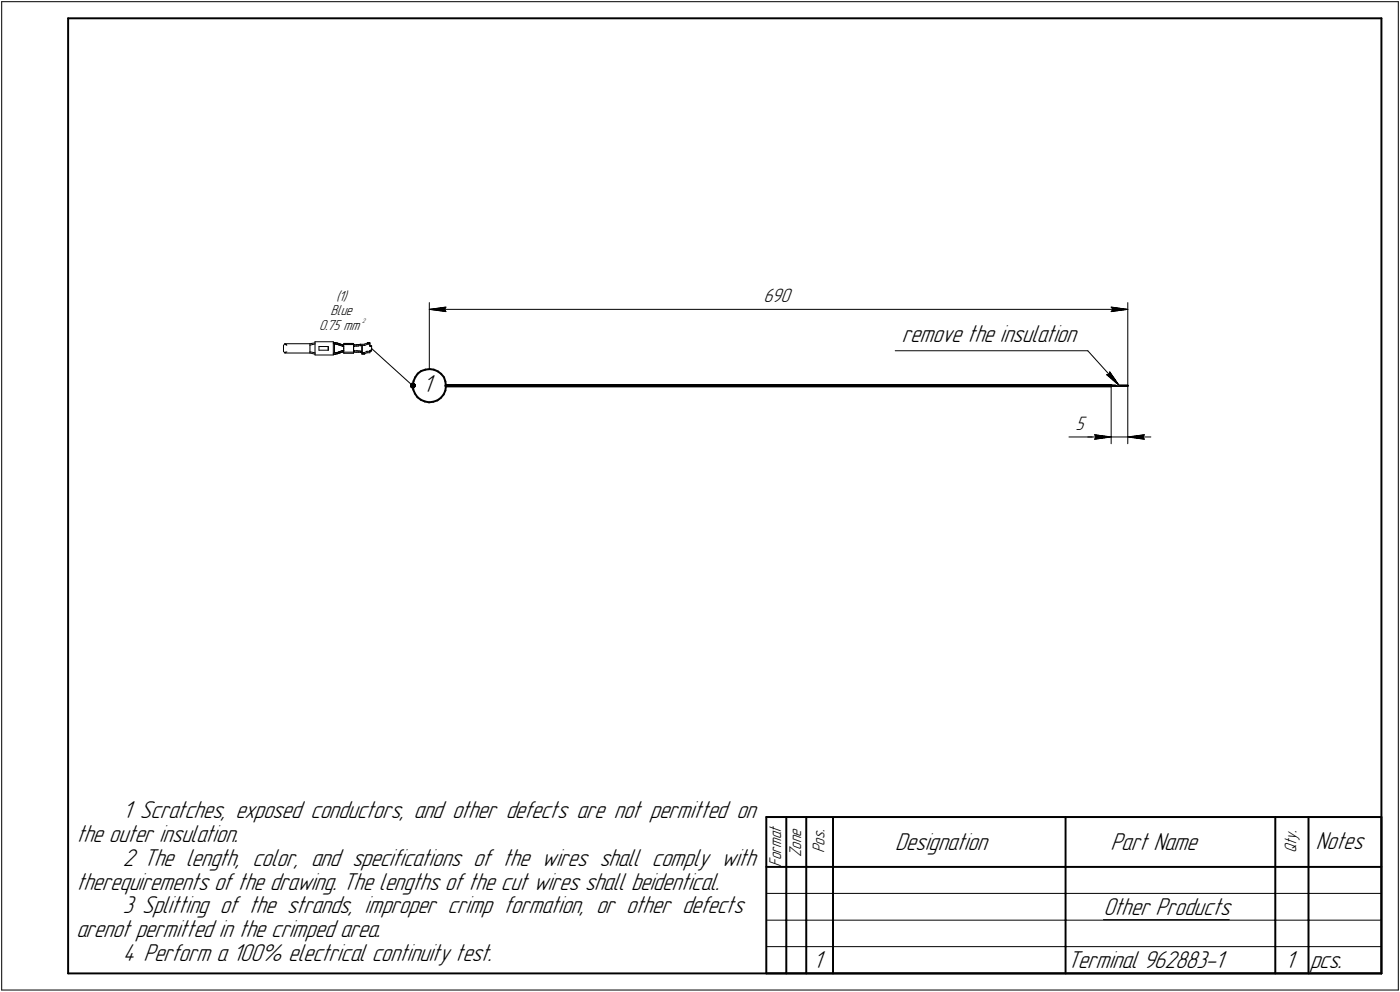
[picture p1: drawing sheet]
<svg xmlns="http://www.w3.org/2000/svg" width="421mm" height="298mm" viewBox="0 0 421 298" stroke-linecap="round" stroke-linejoin="round" font-family="sans-serif">
<path d="M134.1 115.9h200.1z" fill="none" stroke="#000" stroke-width="1"/>
<g fill="none" stroke="#000" stroke-width=".59">
<path d="M20.5 5.5v287zM20.5 5.5h395zM415.5 5.5v287zM124.1 115.8l.2 1.3zM124.3 117.1l.5 1.2zM124.4 114.6l-.3 1.2zM124.8 118.3l.8 1.1zM124.9 113.4l-.5 1.2zM125.6 119.4l1 .7zM125.6 112.3l1.1-.8zM125.6 112.3l-.7 1.1zM126.7 111.5l1.2-.4z"/>
<path d="M127.9 111.1l1.3-.2zM129.2 110.9l1.3 .2zM130.5 111.1l1.2 .5zM131.7 111.6l1 .8zM132.7 112.4l.8 1zM133.4 118.5l-.8 1zM133.5 113.4l.4 1.2zM133.9 117.3l-.5 1.2zM133.9 114.6l.2 1.3zM134.1 116.1l-.2 1.2zM134.1 115.9v.2zM126.6 120.1l1.2 .5z"/>
<path d="M127.8 120.7l1.2 .2zM129 120.9l1.3-.2zM130.3 120.7l1.3-.4zM131.6 120.3l1-.8zM230.5 245.5v47zM230.5 245.5h185zM236.5 245.5v15zM242.5 245.5v15zM250.5 245.5v15zM320.5 245.5v15zM383.5 245.5v15zM393.5 245.5v15z"/>
<path d="M415.5 245.5v47zM230.5 260.5h185zM236.5 260.5v8zM236.5 268.5v8zM236.5 276.5v8zM242.5 260.5v8zM242.5 268.5v8zM242.5 276.5v8zM250.5 260.5v8zM250.5 268.5v8zM250.5 276.5v8zM320.5 260.5v8z"/>
<path d="M320.5 268.5v8zM320.5 276.5v8zM383.5 260.5v8zM383.5 268.5v8zM383.5 276.5v8zM393.5 260.5v8zM393.5 268.5v8zM393.5 276.5v8zM20.5 292.5h395zM230.5 292.5h185zM236.5 284.5v8zM242.5 284.5v8z"/>
<path d="M250.5 284.5v8zM320.5 284.5v8zM383.5 284.5v8zM393.5 284.5v8z"/>
</g>
<g fill="none" stroke="#000" stroke-width=".3">
<path d="M.5 .5v297zM.5 .5h420zM420.5 .5v297zM129.1 90.9v20zM129.1 93l5-.7zM129.1 93h210.1zM129.1 93l5 .6zM133.7 93l.4 .6zM134.1 92.3l-.4 .7zM334.2 92.3l5 .7zM334.2 92.3l.5 .7zM334.2 93.6l5-.6z"/>
<path d="M334.7 93l-.5 .6zM339.2 90.9v25zM85.3 103.8v1.8zM85.3 105.6l.3 .4zM85.7 106h.1M85.6 106l.2 .1zM85.6 103.4l.2-.1zM85.6 103.4l.3 .1zM85.6 103.4l-.3 .4zM85.8 103.3h7.4zM85.8 106.1h7.4zM85.8 105.9h.1"/>
<path d="M85.9 105.9h.1M85.9 103.5h.1M85.9 105.8h.1M86 105.8h.1M86 103.5h.1M86 103.6h.1M86 105.8l.3-.1zM86.1 103.6h.1M86.2 103.6h.1M93.2 105.7l1.5 .3zM93.2 103.7v2zM93.2 103.3l1.5-.3z"/>
<path d="M93.2 103.7l1.5-.3zM93.2 106.1l1.5 .3zM93.2 105.7v.4zM93.2 103.3v.4zM94.7 102.7v.4zM94.7 106.3v.4zM94.7 103.1v3.2zM94.7 102.7h5.5zM94.7 106.7h5.5zM95.9 104.1v1.1zM95.9 105.2h2.8zM95.9 104.1h2.8z"/>
<path d="M98.7 104.1v1.1zM100.2 106.3v.4zM100.2 103h.3zM100.2 103.1v3.2zM100.2 102.7v.4zM100.2 106.1h.3zM100.2 106.5h.3zM100.2 103.3h.3zM100.6 106.5h.1M100.6 103h.1M100.6 106.1h.1M100.6 103.3h.1"/>
<path d="M100.6 103.3v.2zM100.6 103h.3zM100.6 104.7v1.2zM100.6 106.1h.3zM100.6 103.5v1.2zM100.6 105.9v.2zM100.6 106.5h.2zM100.6 103.3h.2zM100.8 103.4h.1M100.9 106.4h.1M100.9 103.4h.1M100.8 106.4h.1"/>
<path d="M100.9 103h.1M100.9 106.1h.1M100.9 106h.1M101 106.4h.1M101 103.4h.1M101.1 103.4h.1M101 103h.1M101 106h.2zM101.2 106.3h.1M101.2 103.4h.1M101.1 106.3h.1M101.1 103h.2z"/>
<path d="M101.2 106h.1M101.2 103.5h.1M101.2 106.3h.1zM101.2 103.5h.1zM101.3 103h.1M101.3 106h.1M101.4 106.3h.1M101.4 103.5h.1M101.3 105.9h.1M101.5 106.3h.1M101.5 103.5h.1M101.4 103.1h.1"/>
<path d="M101.4 105.9h.1M101.5 103.1h.1M101.5 105.9h.1M101.6 106.3h.1M101.6 103.5h.1M101.7 106.3h.1M101.7 103.5h.1M101.6 103.1h.1M101.6 105.9h.1M101.8 106.2h.1M101.8 103.6h.1M101.7 106.2h.1"/>
<path d="M101.7 103.2h.1M101.7 105.8h.1M101.8 103.2h.1M101.8 105.8h.1M101.9 106.2h.1M101.9 103.6h.1M101.9 103.2h.1M101.9 103.3h.1M101.9 105.8h.1M101.9 105.7h.1M102 103.6h.1M102 106.1h.1"/>
<path d="M102 103.3h.1M102 105.7h.1M102.1 106.1h.1M102.1 103.7h.1M102.2 106.1h.1M102.2 103.7h.1M102.1 103.3h.1M102.1 105.7h.1M102.3 103.7h.1M102.2 103.4h.1M102.2 105.7h.1M102.3 106h.1"/>
<path d="M102.3 103.4h.1M102.3 105.7h.1M102.4 106h.1M102.4 103.8h.1M102.4 103.4h.1M102.4 105.6h.1M102.5 105.9h.1M102.5 103.9h.1M102.4 105.9h.1M102.4 103.5h.1M102.5 103.5h.1M102.5 105.6h.1"/>
<path d="M102.6 105.9h.1M102.6 103.9h.1M102.6 103.5h.1M102.6 105.5h.1M102.6 105.9l.3-.1zM102.6 103.9l.3 .1zM102.7 103.5h.1M102.7 105.5h.1M102.8 103.5h.1M102.8 105.4h.1M103 105.8h.1M103 104h.1"/>
<path d="M102.9 105.4h.1M102.9 103.6h.1M103 105.7h.1M103 104.1h.1M103 105.4h.1M103 103.6h.1M103 105.3h.1M103.1 105.7h.1M103.1 104.1h.1M103.2 105.7h.1M103.2 104.1h.1M103.1 105.3h.1"/>
<path d="M103.1 103.6h.1M103.1 103.7h.1M103.3 105.7h.1M103.3 104.1h.1M103.2 105.3h.1M103.2 103.7h.1M103.3 105.3h.1M103.3 103.7h.1M103.3 103.6h.1M103.4 105.7h.1M103.4 104.1h.1M103.4 103.2h2.9z"/>
<path d="M103.4 104.8v.3zM103.4 105.3h.1M103.4 104.1v.3zM103.4 103.5v.6zM103.4 104.4v.2zM103.4 104.7h.1M103.4 105.8v.4zM103.4 106.2h2.9zM103.4 104.6v.1zM103.4 105.4v.4zM103.4 105.1v.1zM103.4 105.2v.2z"/>
<path d="M103.4 105.8h2.9zM103.4 103.2v.3zM103.4 103.5h2.9zM106.4 105.8h.1M106.4 104h.1M106.3 103.2v.3zM106.3 105.8v.4zM106.3 103.5h.1M106.3 103.6h.1M106.3 105.2v.2zM106.3 105.4h.1M106.3 104v.1z"/>
<path d="M106.3 104.1h.1M106.3 104.2h.1M106.3 104.3h.1M106.3 104.4h.1M106.3 104.5h.1M106.3 104.6h.1M106.3 104.7h.1M106.3 104.8h.1M106.3 104.9h.1M106.3 105h.1M106.3 105.1h.1M106.3 105.2h.1"/>
<path d="M106.3 103.5v.5zM106.3 105.4v.4zM106.5 105.7h.1M106.5 104.1h.1M106.4 105.7h.1M106.4 104.1h.1M106.4 103.6h.1M106.4 105.4h.1M106.5 103.6h.1M106.5 105.4h.1M106.6 105.7h.1M106.6 104.1h.1"/>
<path d="M106.7 105.7h.1M106.7 104.1h.1M106.6 103.6h.1M106.6 105.4h.1M106.7 103.6l.6-.1zM106.7 105.4h.6zM106.7 105.7l.1 .1zM106.7 104.1l.1-.1zM106.8 105.8h.3zM106.8 104h.3zM107.2 105.8h.1M107.2 104h.1"/>
<path d="M107.3 105.8h.1M107.3 104h.1M107.3 103.5h.1M107.3 105.4h.1M107.3 105.8h.1zM107.3 104h.1zM107.4 103.5h.1M107.4 105.4h.1M107.4 103.5h.3zM107.4 105.4l.3 .1zM107.4 105.8h.3zM107.4 104h.3z"/>
<path d="M107.8 105.8h.1M107.8 104h.1M107.7 103.5h.2zM107.7 105.5h.2zM107.9 105.8h.1M107.9 103.5h.1M107.9 105.5h.1M107.9 103.9h.1M107.9 105.8l.6 .1zM107.9 103.9h.6zM107.9 105.5h.2zM108 103.5h.3z"/>
<path d="M108.1 105.5h.2zM108.3 103.5h.2zM108.3 105.5l.2 .1zM108.5 103.9l.4-.1zM108.5 105.9h.1M108.5 105.6v.3zM108.5 103.5v.4zM108.5 105.6h.1M108.5 103.5h.4zM108.6 105.9h.1M108.6 106h.1M108.6 105.6h.1"/>
<path d="M108.7 106h.1M108.8 106h.1M108.7 105.6h.1M108.9 106.1h.1M108.8 105.6h.1M108.8 105.7h.1M108.9 105.7v.3zM108.9 103.5h.7zM108.9 103.8h.7zM108.9 105.7h.1M108.9 105.6h.1M108.9 105.5h.1"/>
<path d="M108.9 105.4h.1M108.9 105.3h.1M108.9 105.2h.1M108.9 105.1h.1M108.9 105h.1M108.9 104.9h.1M108.9 104.8h.1M108.9 104.7h.1M108.9 104.6h.1M108.9 104.5h.1M108.9 104.4h.1M108.9 104.3h.1"/>
<path d="M108.9 104.2h.1M108.9 104.1h.1M108.9 104h.1M108.9 103.9h.1M108.9 106.3h.1M108.9 106v.4zM108.9 106h.2zM109 106.3h.1M108.9 106.4h.6zM109.1 106.1h.1M109 106.1h.1M109 106.2h.1"/>
<path d="M109.1 106h.3zM109.1 106h.1M109.4 106.1h.1M109.4 106h.2zM109.5 106.2h.1M109.6 106.4h.1M109.5 106.4h.1M109.5 106.3h.1M109.6 103.8h.1zM109.6 106l.7-.4zM109.6 103.5l.1-.1zM109.6 106.4l.7-.4z"/>
<path d="M109.7 103.8l.9-.4zM109.7 103.4l.9-.4zM110.3 106h.2zM110.3 105.6h.2zM110.5 105.6h.8zM110.5 106h.8zM110.6 103.4h.1zM110.7 103.2h.1M110.6 103h.6zM110.6 103h.1M110.6 103.2h.1M110.6 103.1h.1"/>
<path d="M110.7 103.4h.1M110.7 103.3h.1M110.7 103.4h.4zM111.1 103.4h.2zM111.1 103.3h.1M111.3 103h.1M111.2 103v.1zM111.2 103.1h.1M111.2 103.2h.1M111.3 104.1h.1M111.3 105.6v.4zM111.3 105.4v.2z"/>
<path d="M111.3 103.7h.1M111.3 103.8h.1M111.3 105.6h.1M111.3 103.8v.2zM111.3 103v.4zM111.3 103.4v.4zM111.3 105.4h.1M111.3 105.3h.1M111.4 104.1h.1M111.4 105.5h.1M111.3 103.9h.1M111.3 105.5h.1"/>
<path d="M111.4 104.1h.4zM111.4 105.5h.4zM111.4 103.9h.4zM111.4 105.2h.4zM111.4 105.3h.1M111.8 103.9v.2zM111.8 104.1v1.1zM111.8 105.2v.3zM111.8 104.7l12.3 11.2zM269.2 105.4h58zM327.2 105.4l9.4 10.5zM332.8 112.6l3.8 3.3z"/>
<path d="M332.8 112.6l.8-.1zM333.8 111.8l2.8 4.1zM333.8 111.8l-.2 .7zM334.2 115.9v17.4zM339.2 115.9v17.4zM321.5 131.3h7.7zM327.2 131.3h7zM329.2 131.3h5zM329.2 130.6l5 .7zM329.2 130.6l.5 .7zM329.2 132l5-.7zM329.7 131.3l-.5 .7z"/>
<path d="M334.2 131.3h5zM339.2 131.3l5-.7zM339.2 131.3l5 .7zM339.2 131.3h6.9zM343.7 131.3l.5 .7zM344.2 130.6l-.5 .7zM230.5 268.5h6zM230.5 276.5h6zM236.5 268.5h6zM236.5 276.5h6zM242.5 268.5h8zM242.5 276.5h8z"/>
<path d="M250.5 268.5h70zM250.5 276.5h70zM320.5 268.5h63zM320.5 276.5h63zM331.9 276.4h37.8zM383.5 268.5h10zM383.5 276.5h10zM393.5 268.5h22zM393.5 276.5h22zM.5 297.5h420zM230.5 284.5h6zM236.5 284.5h6z"/>
<path d="M242.5 284.5h8zM250.5 284.5h70zM320.5 284.5h63zM383.5 284.5h10zM393.5 284.5h22z"/>
</g>
<path d="M334.2 115.9h5z" fill="none" stroke="#000" stroke-width=".76"/>
<g fill="#fff" stroke="#fff" stroke-width=".3">
<path d="M229.6 86.3h9.1zM229.6 86.4h9.1zM229.6 86.4h9.1zM229.6 86.5h9.1zM229.6 86.6h9.1zM229.6 86.7h9.1zM229.6 86.8h9.1zM229.6 86.9h9.1zM229.6 87h9.1zM229.6 87h9.1zM229.6 87.1h9.1zM229.6 87.2h9.1zM229.6 87.3h9.1zM229.6 87.4h9.1zM229.6 87.5h9.1zM229.6 87.5h9.1zM229.6 87.6h9.1zM229.6 87.7h9.1zM229.6 87.8h9.1zM229.6 87.9h9.1zM229.6 88h9.1zM229.6 88.1h9.1zM229.6 88.1h9.1zM229.6 88.2h9.1zM229.6 88.3h9.1zM229.6 88.4h9.1zM229.6 88.5h9.1zM229.6 88.6h9.1zM229.6 88.6h9.1zM229.6 88.7h9.1zM229.6 88.8h9.1zM229.6 88.9h9.1zM229.6 89h9.1zM229.6 89.1h9.1zM229.6 89.2h9.1zM229.6 89.2h9.1zM229.6 89.3h9.1zM229.6 89.4h9.1zM229.6 89.5h9.1zM229.6 89.6h9.1zM229.6 89.7h9.1zM229.6 89.7h9.1zM229.6 89.8h9.1zM229.6 89.9h9.1zM229.6 90h9.1zM229.6 90.1h9.1zM229.6 90.2h9.1zM229.6 90.3h9.1zM229.6 90.3h9.1zM229.6 90.4h9.1zM229.6 90.5h9.1zM229.6 90.6h9.1zM229.6 90.7h9.1zM229.6 90.8h9.1zM229.6 90.8h9.1zM229.6 90.9h9.1zM229.6 91h9.1zM229.6 91.1h9.1zM229.6 91.2h9.1zM229.6 91.3h9.1zM229.6 91.4h9.1zM229.6 91.4h9.1zM229.6 91.5h9.1zM229.6 91.6h9.1zM229.6 91.7h9.1zM229.6 91.8h9.1zM229.6 91.9h9.1z"/>
<path d="M133.9 91.9h.7zM133.2 91.9h1.4zM132.4 92h2.2zM131.7 92.1h2.9zM130.9 92.2h3.7zM130.7 92.3h3.9zM130.6 92.4h4zM130.3 92.5h4.3zM130.1 92.5h4.5zM130 92.6h4.6zM129.7 92.7h4.9zM129.5 92.8h5.1zM129.4 92.9h5.2zM129.1 93h5.5zM129.4 93h5.2zM129.5 93.1h5.1zM129.7 93.2h4.9zM130 93.3h4.6zM130.1 93.4h4.5zM130.3 93.5h4.3zM130.6 93.6h4zM130.7 93.6h3.9zM130.9 93.7h3.7zM131.6 93.8h3zM132.2 93.9h2.4zM132.8 94h1.8zM133.4 94.1h1.2zM134 94.1h.6z"/>
<path d="M333.7 91.9h.7zM333.7 91.9h1.5zM333.7 92h2.3zM333.7 92.1h3zM333.7 92.2h3.7zM333.7 92.3h4zM333.7 92.4h4.1zM333.7 92.5h4.3zM333.7 92.5h4.5zM333.7 92.6h4.7zM333.7 92.7h4.9zM333.7 92.8h5.1zM333.7 92.9h5.3zM333.7 93h5.5zM333.7 93h5.3zM333.7 93.1h5.1zM333.7 93.2h4.9zM333.7 93.3h4.7zM333.7 93.4h4.5zM333.7 93.5h4.3zM333.7 93.6h4.1zM333.7 93.6h4zM333.7 93.7h3.7zM333.7 93.8h3.1zM333.7 93.9h2.5zM333.7 94h1.8zM333.7 94.1h1.2zM333.7 94.1h.6z"/>
<path d="M127.2 112.4h3.9zM127.2 112.4h3.9zM127.2 112.5h3.9zM127.2 112.6h3.9zM127.2 112.7h3.9zM127.2 112.8h3.9zM127.2 112.9h3.9zM127.2 112.9h3.9zM127.2 113h3.9zM127.2 113.1h3.9zM127.2 113.2h3.9zM127.2 113.3h3.9zM127.2 113.4h3.9zM127.2 113.5h3.9zM127.2 113.5h3.9zM127.2 113.6h3.9zM127.2 113.7h3.9zM127.2 113.8h3.9zM127.2 113.9h3.9zM127.2 114h3.9zM127.2 114h3.9zM127.2 114.1h3.9zM127.2 114.2h3.9zM127.2 114.3h3.9zM127.2 114.4h3.9zM127.2 114.5h3.9zM127.2 114.6h3.9zM127.2 114.6h3.9zM127.2 114.7h3.9zM127.2 114.8h3.9zM127.2 114.9h3.9zM127.2 115h3.9zM127.2 115.1h3.9zM127.2 115.1h3.9zM127.2 115.2h3.9zM127.2 115.3h3.9zM127.2 115.4h3.9zM127.2 115.5h3.9zM127.2 115.6h3.9zM127.2 115.7h3.9zM127.2 115.7h3.9zM127.2 115.8h3.9zM127.2 115.9h3.9zM127.2 116h3.9zM127.2 116.1h3.9zM127.2 116.2h3.9zM127.2 116.2h3.9zM127.2 116.3h3.9zM127.2 116.4h3.9zM127.2 116.5h3.9zM127.2 116.6h3.9zM127.2 116.7h3.9zM127.2 116.8h3.9zM127.2 116.8h3.9zM127.2 116.9h3.9zM127.2 117h3.9zM127.2 117.1h3.9zM127.2 117.2h3.9zM127.2 117.3h3.9zM127.2 117.3h3.9zM127.2 117.4h3.9zM127.2 117.5h3.9zM127.2 117.6h3.9zM127.2 117.7h3.9zM127.2 117.8h3.9zM127.2 117.9h3.9zM127.2 117.9h3.9zM127.2 118h3.9zM127.2 118.1h3.9zM127.2 118.2h3.9zM127.2 118.3h3.9zM127.2 118.4h3.9zM127.2 118.4h3.9zM127.2 118.5h3.9zM127.2 118.6h3.9zM127.2 118.7h3.9zM127.2 118.8h3.9zM127.2 118.9h3.9zM127.2 119h3.9zM127.2 119h3.9zM127.2 119.1h3.9zM127.2 119.2h3.9zM127.2 119.3h3.9zM127.2 119.4h3.9z"/>
<path d="M101.1 87h4.1zM101.1 87.1h4.1zM101.1 87.2h4.1zM101.1 87.3h4.1zM101.1 87.4h4.1zM101.1 87.5h4.1zM101.1 87.5h4.1zM101.1 87.6h4.1zM101.1 87.7h4.1zM101.1 87.8h4.1zM101.1 87.9h4.1zM101.1 88h4.1zM101.1 88.1h4.1zM101.1 88.1h4.1zM101.1 88.2h4.1zM101.1 88.3h4.1zM101.1 88.4h4.1zM101.1 88.5h4.1zM101.1 88.6h4.1zM101.1 88.6h4.1zM101.1 88.7h4.1zM101.1 88.8h4.1zM101.1 88.9h4.1zM101.1 89h4.1zM101.1 89.1h4.1zM101.1 89.2h4.1zM101.1 89.2h4.1zM101.1 89.3h4.1zM101.1 89.4h4.1zM101.1 89.5h4.1zM101.1 89.6h4.1zM101.1 89.7h4.1zM101.1 89.7h4.1zM101.1 89.8h4.1zM101.1 89.9h4.1zM101.1 90h4.1zM101.1 90.1h4.1zM101.1 90.2h4.1zM101.1 90.3h4.1zM101.1 90.3h4.1zM101.1 90.4h4.1zM101.1 90.5h4.1zM101.1 90.6h4.1zM101.1 90.7h4.1zM101.1 90.8h4.1zM101.1 90.8h4.1zM101.1 90.9h4.1zM101.1 91h4.1zM101.1 91.1h4.1zM101.1 91.2h4.1zM101.1 91.3h4.1z"/>
<path d="M99.5 91.4h7.3zM99.5 91.4h7.3zM99.5 91.5h7.3zM99.5 91.6h7.3zM99.5 91.7h7.3zM99.5 91.8h7.3zM99.5 91.9h7.3zM99.5 91.9h7.3zM99.5 92h7.3zM99.5 92.1h7.3zM99.5 92.2h7.3zM99.5 92.3h7.3zM99.5 92.4h7.3zM99.5 92.5h7.3zM99.5 92.5h7.3zM99.5 92.6h7.3zM99.5 92.7h7.3zM99.5 92.8h7.3zM99.5 92.9h7.3zM99.5 93h7.3zM99.5 93h7.3zM99.5 93.1h7.3zM99.5 93.2h7.3zM99.5 93.3h7.3zM99.5 93.4h7.3zM99.5 93.5h7.3zM99.5 93.6h7.3zM99.5 93.6h7.3zM99.5 93.7h7.3zM99.5 93.8h7.3zM99.5 93.9h7.3zM99.5 94h7.3zM99.5 94.1h7.3zM99.5 94.1h7.3zM99.5 94.2h7.3zM99.5 94.3h7.3zM99.5 94.4h7.3zM99.5 94.5h7.3zM99.5 94.6h7.3zM99.5 94.7h7.3zM99.5 94.7h7.3zM99.5 94.8h7.3zM99.5 94.9h7.3zM99.5 95h7.3zM99.5 95.1h7.3zM99.5 95.2h7.3zM99.5 95.3h7.3zM99.5 95.3h7.3zM99.5 95.4h7.3zM99.5 95.5h7.3z"/>
<path d="M95.9 95.6h14.4zM95.9 95.7h14.4zM95.9 95.8h14.4zM95.9 95.8h14.4zM95.9 95.9h14.4zM95.9 96h14.4zM95.9 96.1h14.4zM95.9 96.2h14.4zM95.9 96.3h14.4zM95.9 96.4h14.4zM95.9 96.4h14.4zM95.9 96.5h14.4zM95.9 96.6h14.4zM95.9 96.7h14.4zM95.9 96.8h14.4zM95.9 96.9h14.4zM95.9 96.9h14.4zM95.9 97h14.4zM95.9 97.1h14.4zM95.9 97.2h14.4zM95.9 97.3h14.4zM95.9 97.4h14.4zM95.9 97.5h14.4zM95.9 97.5h14.4zM95.9 97.6h14.4zM95.9 97.7h14.4zM95.9 97.8h14.4zM95.9 97.9h14.4zM95.9 98h14.4zM95.9 98h14.4zM95.9 98.1h14.4zM95.9 98.2h14.4zM95.9 98.3h14.4zM95.9 98.4h14.4zM95.9 98.5h14.4zM95.9 98.6h14.4zM95.9 98.6h14.4zM95.9 98.7h14.4zM95.9 98.8h14.4zM95.9 98.9h14.4zM95.9 99h14.4zM95.9 99.1h14.4zM95.9 99.1h14.4zM95.9 99.2h14.4zM95.9 99.3h14.4zM95.9 99.4h14.4zM95.9 99.5h14.4zM95.9 99.6h14.4zM95.9 99.7h14.4zM95.9 99.7h14.4zM95.9 99.8h14.4zM95.9 99.9h14.4zM95.9 100h14.4zM95.9 100.1h14.4zM95.9 100.2h14.4z"/>
<path d="M323.5 124.6h3.7zM323.5 124.7h3.7zM323.5 124.8h3.7zM323.5 124.9h3.7zM323.5 125h3.7zM323.5 125.1h3.7zM323.5 125.1h3.7zM323.5 125.2h3.7zM323.5 125.3h3.7zM323.5 125.4h3.7zM323.5 125.5h3.7zM323.5 125.6h3.7zM323.5 125.6h3.7zM323.5 125.7h3.7zM323.5 125.8h3.7zM323.5 125.9h3.7zM323.5 126h3.7zM323.5 126.1h3.7zM323.5 126.2h3.7zM323.5 126.2h3.7zM323.5 126.3h3.7zM323.5 126.4h3.7zM323.5 126.5h3.7zM323.5 126.6h3.7zM323.5 126.7h3.7zM323.5 126.7h3.7zM323.5 126.8h3.7zM323.5 126.9h3.7zM323.5 127h3.7zM323.5 127.1h3.7zM323.5 127.2h3.7zM323.5 127.3h3.7zM323.5 127.3h3.7zM323.5 127.4h3.7zM323.5 127.5h3.7zM323.5 127.6h3.7zM323.5 127.7h3.7zM323.5 127.8h3.7zM323.5 127.8h3.7zM323.5 127.9h3.7zM323.5 128h3.7zM323.5 128.1h3.7zM323.5 128.2h3.7zM323.5 128.3h3.7zM323.5 128.4h3.7zM323.5 128.4h3.7zM323.5 128.5h3.7zM323.5 128.6h3.7zM323.5 128.7h3.7zM323.5 128.8h3.7zM323.5 128.9h3.7zM323.5 128.9h3.7zM323.5 129h3.7zM323.5 129.1h3.7zM323.5 129.2h3.7zM323.5 129.3h3.7zM323.5 129.4h3.7zM323.5 129.5h3.7zM323.5 129.5h3.7zM323.5 129.6h3.7zM323.5 129.7h3.7zM323.5 129.8h3.7zM323.5 129.9h3.7zM323.5 130h3.7zM323.5 130h3.7zM323.5 130.1h3.7zM323.5 130.2h3.7z"/>
<path d="M344 130.2h.7zM343.2 130.3h1.5zM342.5 130.4h2.2zM341.7 130.5h3zM341 130.6h3.7zM340.8 130.6h3.9zM340.6 130.7h4.1zM340.4 130.8h4.3zM340.2 130.9h4.5zM340 131h4.7zM339.8 131.1h4.9zM339.6 131.1h5.1zM339.4 131.2h5.3zM339.2 131.3h5.5zM339.4 131.4h5.3zM339.6 131.5h5.1zM339.8 131.6h4.9zM340 131.7h4.7zM340.2 131.7h4.5zM340.4 131.8h4.3zM340.6 131.9h4.1zM340.8 132h3.9zM341 132.1h3.7zM341.6 132.2h3.1zM342.2 132.2h2.5zM342.8 132.3h1.9zM343.5 132.4h1.2zM344.1 132.5h.6z"/>
<path d="M328.7 130.2h.7zM328.7 130.3h1.5zM328.7 130.4h2.3zM328.7 130.5h3zM328.7 130.6h3.7zM328.7 130.6h4zM328.7 130.7h4.1zM328.7 130.8h4.3zM328.7 130.9h4.5zM328.7 131h4.7zM328.7 131.1h4.9zM328.7 131.1h5.1zM328.7 131.2h5.3zM328.7 131.3h5.5zM328.7 131.4h5.3zM328.7 131.5h5.1zM328.7 131.6h4.9zM328.7 131.7h4.7zM328.7 131.7h4.5zM328.7 131.8h4.3zM328.7 131.9h4.1zM328.7 132h4zM328.7 132.1h3.7zM328.7 132.2h3.1zM328.7 132.2h2.5zM328.7 132.3h1.8zM328.7 132.4h1.2zM328.7 132.5h.7z"/>
<path d="M271.2 97.3h53.9zM271.2 97.4h53.9zM271.2 97.5h53.9zM271.2 97.5h53.9zM271.2 97.6h53.9zM271.2 97.7h53.9zM271.2 97.8h53.9zM271.2 97.9h53.9zM271.2 98h53.9zM271.2 98h53.9zM271.2 98.1h53.9zM271.2 98.2h53.9zM271.2 98.3h53.9zM271.2 98.4h53.9zM271.2 98.5h53.9zM271.2 98.6h53.9zM271.2 98.6h53.9zM271.2 98.7h53.9zM271.2 98.8h53.9zM271.2 98.9h53.9zM271.2 99h53.9zM271.2 99.1h53.9zM271.2 99.1h53.9zM271.2 99.2h53.9zM271.2 99.3h53.9zM271.2 99.4h53.9zM271.2 99.5h53.9zM271.2 99.6h53.9zM271.2 99.7h53.9zM271.2 99.7h53.9zM271.2 99.8h53.9zM271.2 99.9h53.9zM271.2 100h53.9zM271.2 100.1h53.9zM271.2 100.2h53.9zM271.2 100.2h53.9zM271.2 100.3h53.9zM271.2 100.4h53.9zM271.2 100.5h53.9zM271.2 100.6h53.9zM271.2 100.7h53.9zM271.2 100.8h53.9zM271.2 100.8h53.9zM271.2 100.9h53.9zM271.2 101h53.9zM271.2 101.1h53.9zM271.2 101.2h53.9zM271.2 101.3h53.9zM271.2 101.3h53.9zM271.2 101.4h53.9zM271.2 101.5h53.9zM271.2 101.6h53.9zM271.2 101.7h53.9zM271.2 101.8h53.9zM271.2 101.9h53.9zM271.2 101.9h53.9zM271.2 102h53.9zM271.2 102.1h53.9zM271.2 102.2h53.9zM271.2 102.3h53.9zM271.2 102.4h53.9zM271.2 102.4h53.9zM271.2 102.5h53.9zM271.2 102.6h53.9zM271.2 102.7h53.9zM271.2 102.8h53.9zM271.2 102.9h53.9zM271.2 103h53.9zM271.2 103h53.9zM271.2 103.1h53.9zM271.2 103.2h53.9zM271.2 103.3h53.9zM271.2 103.4h53.9zM271.2 103.5h53.9zM271.2 103.5h53.9zM271.2 103.6h53.9zM271.2 103.7h53.9zM271.2 103.8h53.9zM271.2 103.9h53.9zM271.2 104h53.9zM271.2 104.1h53.9zM271.2 104.1h53.9zM271.2 104.2h53.9zM271.2 104.3h53.9z"/>
<path d="M333.8 111.1h.1zM333.7 111.2h.3zM333.6 111.3h.5zM333.5 111.3h.6zM333.4 111.4h.8zM333.3 111.5h1zM333.2 111.6h1.1zM333.2 111.7h1.1zM333.1 111.8h1.3zM333 111.8h1.4zM332.9 111.9h1.6zM332.8 112h1.8zM332.7 112.1h2zM332.7 112.2h2zM332.5 112.3h2.3zM332.4 112.4h2.5zM332.3 112.4h2.6zM332.2 112.5h2.7zM332.1 112.6h2.9zM332.2 112.7h2.8zM332.3 112.8h2.8zM332.4 112.9h2.8zM332.5 112.9h2.7zM332.6 113h2.7zM332.7 113.1h2.7zM332.8 113.2h2.6zM332.9 113.3h2.5zM333 113.4h2.5zM333.1 113.5h2.5zM333.2 113.5h2.4zM333.3 113.6h2.4zM333.4 113.7h2.4zM333.5 113.8h2.3zM333.6 113.9h2.3zM333.7 114h2.3zM333.8 114h2.2zM333.9 114.1h2.1zM334 114.2h2zM334.1 114.3h2zM334.2 114.4h1.9zM334.3 114.5h1.8zM334.3 114.6h1.9zM334.5 114.6h1.7zM334.6 114.7h1.6zM334.7 114.8h1.6zM334.8 114.9h1.5zM334.9 115h1.4zM334.9 115.1h1.5zM335.1 115.1h1.3zM335.3 115.2h1.2zM335.4 115.3h1.1zM335.6 115.4h.9zM335.8 115.5h.7zM336 115.6h.5zM336.1 115.7h.4zM336.3 115.7h.3zM336.5 115.8h.1z"/>
</g>
<g fill="#000" stroke="#000" stroke-width=".3">
<path d="M129.1 93h4.6zM129.8 93h4zM130.4 93.1h3.5zM131.1 93.2h2.8zM131.7 93.3h2.2zM132.2 93.4h1.8zM132.9 93.5h1.1zM133.5 93.6h.6z"/>
<path d="M133.5 92.4h.6zM132.9 92.5h1.1zM132.2 92.5h1.8zM131.7 92.6h2.2zM131.1 92.7h2.8zM130.4 92.8h3.5zM129.8 92.9h4z"/>
<path d="M334.3 92.4h.6zM334.3 92.5h1.1zM334.4 92.5h1.7zM334.4 92.6h2.3zM334.5 92.7h2.8zM334.6 92.8h3.4zM334.7 92.9h3.9z"/>
<path d="M334.7 93h4.5zM334.7 93h3.9zM334.6 93.1h3.4zM334.5 93.2h2.8zM334.4 93.3h2.3zM334.4 93.4h1.7zM334.3 93.5h1.1zM334.3 93.6h.6z"/>
<path d="M123.8 115.1h.7zM123.7 115.2h.8zM123.5 115.3h1.2zM123.5 115.4h1.3zM123.5 115.5h1.4zM123.4 115.6h1.5zM123.4 115.7h1.6zM123.4 115.7h1.6zM123.4 115.8h1.6zM123.4 115.9h1.6zM123.4 116h1.6zM123.4 116.1h1.5zM123.4 116.2h1.5zM123.4 116.2h1.5zM123.4 116.3h1.4zM123.6 116.4h1.1zM123.7 116.5h.9zM123.8 116.6h.7z"/>
<path d="M332.8 112.6h.9zM333 112.7h.8zM333.1 112.8h.7zM333.2 112.9h.7zM333.2 112.9h.8zM333.3 113h.8zM333.4 113.1h.8zM333.6 113.2h.7zM333.7 113.3h.6zM333.8 113.4h.5zM333.8 113.5h.6zM333.9 113.5h.6zM334 113.6h.6zM334.1 113.7h.6zM334.3 113.8h.5zM334.3 113.9h.6zM334.4 114h.5zM334.5 114h.5zM334.6 114.1h.5zM334.7 114.2h.4zM334.9 114.3h.3zM334.9 114.4h.4zM335 114.5h.4zM335.1 114.6h.3zM335.2 114.6h.3zM335.3 114.7h.3zM335.4 114.8h.3zM335.5 114.9h.3zM335.6 115h.3zM335.7 115.1h.2zM335.8 115.1h.2zM335.9 115.2h.1zM336 115.3h.1z"/>
<path d="M333.8 111.9h.1zM333.8 112h.2zM333.8 112.1h.2zM333.7 112.2h.4zM333.7 112.3h.5zM333.7 112.4h.5zM333.7 112.4h.6zM333.6 112.5h.7zM333.7 112.6h.6zM333.8 112.7h.6zM333.8 112.8h.7zM333.9 112.9h.7zM334 112.9h.6zM334.1 113h.6zM334.2 113.1h.6zM334.3 113.2h.5zM334.3 113.3h.6zM334.3 113.4h.6zM334.4 113.5h.5zM334.5 113.5h.5zM334.6 113.6h.5zM334.7 113.7h.4zM334.8 113.8h.4zM334.9 113.9h.4zM334.9 114h.5zM335 114h.4zM335.1 114.1h.3zM335.1 114.2h.4zM335.2 114.3h.3zM335.3 114.4h.3zM335.4 114.5h.3zM335.4 114.6h.3zM335.5 114.6h.3zM335.6 114.7h.3zM335.7 114.8h.2zM335.8 114.9h.2zM335.9 115h.1zM335.9 115.1h.2zM336 115.1h.1zM336 115.2h.2zM336.1 115.3h.2z"/>
<path d="M329.3 130.7h.6zM329.4 130.8h1.1zM329.4 130.9h1.7zM329.4 131h2.3zM329.5 131.1h2.8zM329.6 131.1h3.4zM329.7 131.2h3.9z"/>
<path d="M329.7 131.3h4.5zM329.7 131.4h3.9zM329.6 131.5h3.4zM329.5 131.6h2.8zM329.4 131.7h2.3zM329.4 131.7h1.7zM329.4 131.8h1.1zM329.3 131.9h.6z"/>
<path d="M339.2 131.3h4.5zM339.9 131.4h3.8zM340.4 131.5h3.4zM341.1 131.6h2.8zM341.7 131.7h2.2zM342.3 131.7h1.7zM343 131.8h1.1zM343.6 131.9h.6z"/>
<path d="M343.6 130.7h.6zM343 130.8h1.1zM342.3 130.9h1.7zM341.7 131h2.2zM341.1 131.1h2.8zM340.4 131.1h3.4zM339.9 131.2h3.8z"/>
</g>
<g font-size="7.8">
<text x="271.2" y="102.9">remove the insulation</text>
<text x="127.2" y="117.9">1</text>
<text x="37" y="246">1 Scratches, exposed conductors, and other defects are not permitted on</text>
<text x="23" y="253.1">the outer insulation.</text>
<text x="269.2" y="255.5">Designation</text>
<text x="334" y="255.5">Part Name</text>
<text x="395.7" y="255">Notes</text>
<text x="37" y="260.2">2 The length, color, and specifications of the wires shall comply with</text>
<text x="23" y="267.4">therequirements of the drawing. The lengths of the cut wires shall beidentical.</text>
<text x="37" y="274.5">3 Splitting of the strands, improper crimp formation, or other defects</text>
<text x="331.8" y="275">Other Products</text>
<text x="23" y="281.6">arenot permitted in the crimped area.</text>
<text x="37" y="288.8">4 Perform a 100% electrical continuity test.</text>
<text x="244.5" y="291">1</text>
<text x="321" y="291">Terminal 962883-1</text>
<text x="386.5" y="291">1 pcs.</text>
</g>
<g font-size="6.2">
<text x="229.6" y="90.7">690</text>
<text x="323.5" y="129.1">5</text>
</g>
<g font-size="5.4">
<text x="240.9" y="257.7" transform="rotate(-90 240.9 257.7)">Zone</text>
<text x="247.9" y="256.4" transform="rotate(-90 247.9 256.4)">Pos.</text>
<text x="389.9" y="256.4" transform="rotate(-90 389.9 256.4)">Qty.</text>
<text x="234.9" y="260.5" transform="rotate(-90 234.9 260.5)">Format</text>
</g>
<g font-size="4.6">
<text x="99.4" y="94.7">Blue</text>
<text x="101.1" y="90.4">(1)</text>
<text x="96" y="99.3">0.75 mm</text>
</g>
<text font-size="2.1" x="109" y="97.1">2</text>
</svg>
